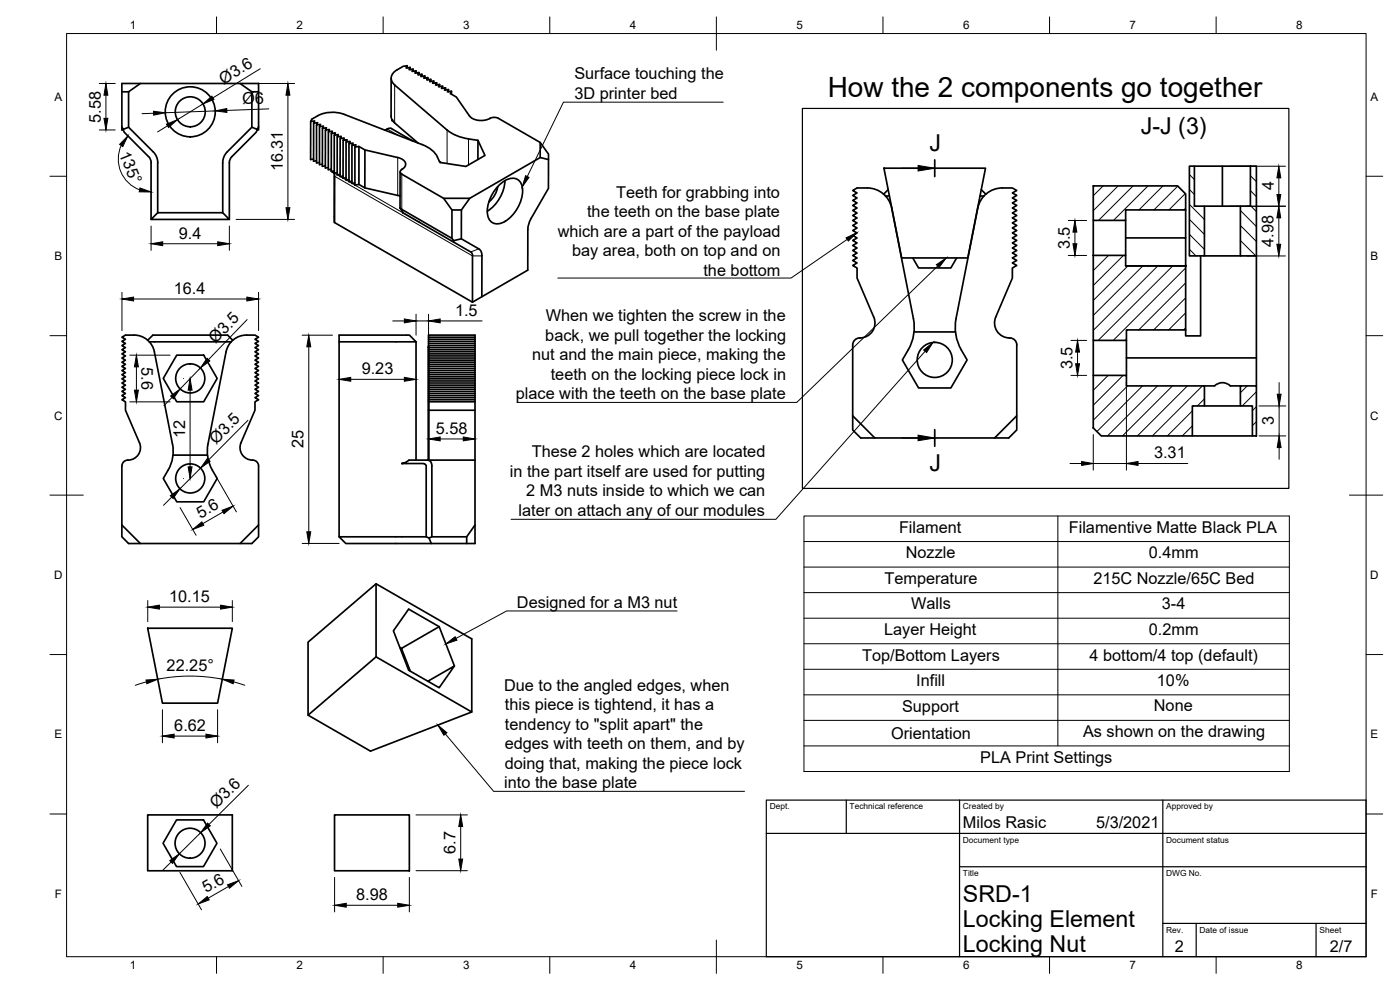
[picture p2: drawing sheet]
<svg xmlns="http://www.w3.org/2000/svg" width="420mm" height="297mm" viewBox="0 0 420 297" stroke-linecap="round" stroke-linejoin="round" font-family="sans-serif">
<!-- layer: Visible -->
<g fill="none" stroke="#000" stroke-width=".51">
<path d="M122.2 19.7v.7M36.6 27.5v10.5l.3 .8 1.7-.6M36.6 38v1h.4M36.9 38.8l.4 .9 7.6 7.6 .5 1.5M38.6 27.5h-2v-2.5h41v2.5h-2M42.1 25l-3.5 2.5v10.7l7.4 7.4 .7 .9 .5 1.1 .1 16.2-2 2h23.5l-2-2h-19.5M72.1 25l3.5 2.5v10.7l-7.4 7.4-1 1.5-.4 1.7v15M77.2 38.8l-.3 .9-7.3 7.3-.6 1-.2 17.8M77.6 27.5v10.5l-.4 .8-1.6-.6M77.6 38v1h-.4M93.2 36.5v11.4l.9-.2M94.1 37v11.4l.9-.2"/>
<path d="M95 37.5v11.4l.9-.2M95.9 38v11.4l.9-.2M96.8 38.5v11.4l.8-.1M97.7 39l-.1 11.4 .9-.1M98.6 39.5l-.1 11.4 .9-.1M116.2 38.7l-.6 .4M116.3 38.7l.6-.2 .6 .1 6.5 3.8M117.4 23.5v11.4a2.76 2.76 0 0 0 1 2M118.4 36.9l7.1 6M123.1 20.2v.7M124 20.7v.7M124.9 21.3v.6"/>
<path d="M125.8 21.8l-.1 .6M126.6 22.3v.6M127.5 22.8v.6M128.4 23.3v.6M129.3 23.8v.7M130.2 24.3v.7M131 24.8v.7M131.9 25.3v.7M132.8 25.9v.6M133.7 26.4v.6M134.2 39a12.8 12.8 0 0 0 6.4 2.7M134.6 26.9v.6"/>
<path d="M135.5 27.4v.9M147 35.5a5.3 5.3 0 0 1-6.1-.7l-4-5.7-1.8-1 .4-.7-1.2 .2 .3-.7-1.2 .2 .3-.7-1.2 .2 .3-.7-1.2 .1 .3-.7-1.2 .2 .3-.7-1.2 .2 .4-.7-1.2 .2 .3-.7-1.2 .2 .3-.7-1.2 .2 .3-.7-1.2 .2 .3-.7-1.2 .2 .4-.7-1.3 .1 .4-.6-1.2 .1 .3-.7-1.2 .2 .3-.7-1.2 .2 .3-.7a5.4 5.4 0 0 0-4.8 3.4 2.55 2.55 0 0 0 1.1 2.4l15.7 13.5M147.1 35.5h-.1M147.1 35.5l1.5-.3 1 .3 12.5 7.2v4.6l-21.1 12.2h-7.9l-12.5-7.2M45.3 48.8v17M99.3 50.8l.1 .3M99.4 40.1v11.3l.9-.1M99.6 51.4l.2 .3M99.9 51.7l.3 .4 .2 .8M100.3 40.6v11.4l.9-.2M100.4 52.7v14M101.2 41.1v11.4l.9-.2"/>
<path d="M102.1 41.6v11.4l.9-.2M103 42.1v11.4l.8-.2M103.9 42.6l-.1 11.4 .9-.1M104.7 43.1v11.4l.9-.1M105.6 43.6v11.4l.9-.1M106.5 44.1v11.4l1.2-.2 1.8 1.1 9.9 2.2M107.7 43.9v11.4M109.5 45v11.4M119.4 58.6l.7 .2M120.1 51.5v10.9M120.6 50.8a.75 .75 0 0 0-.5 .7 .75 .75 0 0 0 .5 .7M120.6 50.8h.1"/>
<path d="M131.3 47.1a8 8 0 0 0-4.6-3.7l-23.5-9.1a10.2 10.2 0 0 0-9.6 1.5l-.4 .7 1.2-.2-.3 .7 1.2-.2-.3 .7 1.2-.2-.3 .7 1.2-.2-.3 .7 1.2-.2-.3 .7 1.2-.2-.3 .7 1.2-.1-.4 .7 1.2-.2-.3 .7 1.2-.2-.3 .7 1.2-.2-.3 .7 1.2-.2-.3 .7 1.2-.2-.3 .7 1.2-.2-.4 .7 1.3-.2-.4 .7 1.2-.2-.3 .7 1.2-.2 1.8 1.1 9.9 2.3a2.27 2.27 0 0 1 2.3 2.4l-1 1.1M131.9 48.4l.4 .4M133.1 59.5l2.5 3.5h2.9M140.6 41.7l2.8 .4 2.1 4.5-5.7 3.3-7.8-1.2-.7-1.6M141 59.5l-2.5 3.5v8.7l5.2 3 .8 1 .1 13.3M143.4 42.1v5.7M149.4 56a7.3 7.3 0 0 1-2.7 4.6M150 55.3a4.9 4.9 0 0 1 5.3-1.5 5.3 5.3 0 0 1 1.1 6.3 10.4 10.4 0 0 1-6.5 7 3.1 3.1 0 0 1-3.7-3.7 11.8 11.8 0 0 1 3.8-8.1zM151.5 54.2a11.7 11.7 0 0 1-5.3 9.2M162.1 47.3l2.5 .6v8.6l-5.2 9.1-.9 2.2-.1 13.3-16.6 9.6M162.1 42.7l2.5 3.5v1.7M265.3 50.5h30.5l-5.4 26.9h-19.8z"/>
<path d="M265.7 58.8h1.2M266.6 56.9l-1.4 1.4M294.1 58.8h1.2M294.5 56.9l1.3 1.4M328.1 55.8h25.3l2.4 2.4v4.8h-18v3.1h-9.7zM357 49.9h1.5v12h3v14.9h-4.5zM358.5 49.9h8.4M375.3 49.9h1.8v26.9h-4.8v-14.9h3zM375.3 49.9h-8.4v12M100.4 65.1v1.6l41.4 24M120.1 62.4l15.5 9.1M120.1 62.4l.9 1.5 15.1 8.7v-.4"/>
<path d="M125.7 66.6h.1M135.6 63v8.5l.5 .7 2.4-.5M136.1 72.6l5.2 3M141.3 75.6l.4 .4 .1 .8v13.9M273.9 77.4l1.8 3h9.7l1.7-3M328.1 76.6h9.7v3.2h18v19.2h-17.7v3.1h-10zM328.1 66.1v10.5M337.8 66.1v10.5M337.8 71.4h18v8.4h-18M355.8 63v8.4M360.3 76.8v24h-4.5v-1.8M361.5 76.8h10.8"/>
<path d="M361.5 61.9h10.8M377.1 76.8v39M274.3 99.6h12.4M44.3 102.1l1.6-1.6h22.4l1.5 1.6M44.8 102.6h24.6M53 106.6h8.1l4.1 6.9-4.1 7.1h-8.1l-4-7.1zM101.8 102.6h23.1l-2-2.1h-21.1v60.6M124.9 102.6v35.5M128.6 104.2v33.9v-37.6h14v62.6h-38.8l-2-2h26.1M128.6 119.9h14M128.6 101.2h14M128.6 102.4h14"/>
<path d="M128.6 101.8h14M128.6 103.7h14M128.6 103h14M128.6 104.9h14M128.6 104.3h14M128.6 106.2h14M128.6 105.5h14M128.6 107.4h14M128.6 106.8h14M128.6 108.7h14M128.6 108.1h14M128.6 109.9h14"/>
<path d="M128.6 109.3h14M128.6 111.2h14M128.6 110.6h14M128.6 112.4h14M128.6 111.8h14M128.6 113.7h14M128.6 113.1h14M128.6 114.9h14M128.6 114.3h14M128.6 116.2h14M128.6 115.6h14M128.6 117.4h14"/>
<path d="M128.6 116.8h14M128.6 118.7h14M128.6 118.1h14M128.6 119.3h14M255.9 103.5v21.3l6.7 6.6h35.9l6.6-6.6v-21.3M255.9 103.5a2.33 2.33 0 0 1 2.8-2.2 4.5 4.5 0 0 0 3.5-6.2l-5-11.7v-3l-1.3-.7 1.3-.8-1.3-.7 1.3-.8-1.3-.7 1.3-.8-1.3-.8 1.3-.7-1.3-.8 1.3-.7-1.3-.8 1.3-.7-1.3-.8 1.3-.7-1.3-.7 1.3-.8-1.3-.7 1.3-.8-1.3-.7 1.3-.8-1.3-.7 1.3-.8-1.3-.8 1.3-.7-1.3-.8 1.3-.7-1.3-.8 1.3-.7-1.3-.8 1.3-.7-1.3-.7 1.3-.8a9.9 9.9 0 0 1 7.5 1.4 7.5 7.5 0 0 1 2.9 4.7l6.5 33.1a13.5 13.5 0 0 1-1.5 9.4l-1.8 3 4.9 8.4h9.7l4.8-8.4-1.7-3a13.6 13.6 0 0 1-1.6-9.4l6.5-33.2a7.5 7.5 0 0 1 7.4-6h3l1.3 .8-1.3 .7 1.3 .7-1.3 .8 1.3 .7-1.3 .8 1.3 .7-1.3 .8 1.3 .7-1.3 .8 1.3 .8-1.3 .7 1.3 .8-1.3 .7 1.3 .8-1.3 .7 1.3 .8-1.3 .7 1.3 .7-1.3 .8 1.3 .7-1.3 .8 1.3 .7-1.3 .8 1.3 .7-1.3 .8 1.3 .8-1.3 .7 1.3 .8-1.3 .7 1.3 .8-1.3 .7v3l-5 11.7a4.6 4.6 0 0 0 4.8 6.4 2.11 2.11 0 0 1 1.6 2M328.1 112.6h10v3.2h23.4v6h-3.7v9h-27.3l-2.4-2.4zM328.1 102.1v10.5M338.1 102.1v10.5M338.1 107.4h39M361.5 115.8h3a3.4 3.4 0 0 1 4.7 0h3.1M372.3 115.8h4.8v15h-1.2v-9h-3.6z"/>
<path d="M36.6 139.8a1.98 1.98 0 0 1 2.4-1.8 3.7 3.7 0 0 0 2.8-5.2l-4.1-9.7v-2.5l-1.1-.7 1.1-.6-1.1-.6 1.1-.6-1.1-.7 1.1-.6-1.1-.6 1.1-.6-1.1-.7 1.1-.6-1.1-.6 1.1-.6-1.1-.7 1.1-.6-1.1-.6 1.1-.6-1.1-.7 1.1-.6-1.1-.6 1.1-.6-1.1-.7 1.1-.6-1.1-.6 1.1-.7-1.1-.6 1.1-.6-1.1-.6 1.1-.7-1.1-.6 1.1-.6-1.1-.6 1.1-.7a7.7 7.7 0 0 1 7.1 2 6.2 6.2 0 0 1 1.5 3.1l5.5 27.6a11.1 11.1 0 0 1-1.3 7.8l-1.5 2.6 4 7h8.1l4.1-7-1.5-2.6a11.4 11.4 0 0 1-1.3-7.8l5.4-27.6a6.3 6.3 0 0 1 6.2-5.1h2.5l1.1 .7-1.1 .6 1.1 .6-1.1 .6 1.1 .7-1.1 .6 1.1 .6-1.1 .6 1.1 .7-1.1 .6 1.1 .6-1.1 .7 1.1 .6-1.1 .6 1.1 .6-1.1 .7 1.1 .6-1.1 .6 1.1 .6-1.1 .7 1.1 .6-1.1 .6 1.1 .6-1.1 .7 1.1 .6-1.1 .6 1.1 .6-1.1 .7 1.1 .6-1.1 .6 1.1 .6-1.1 .7v2.5l-4.2 9.7a3.9 3.9 0 0 0 4 5.3 1.75 1.75 0 0 1 1.3 1.7v17.7l-5.5 5.6h-30l-5.5-5.6v-17.7M51.9 136.6h10.4M120.6 139.1h.1M128.3 138.1l.9 .4 .4 1v21.6M128.6 120.6h14M128.6 123.1h14M142.6 138.1h-19.9l-1.1 .7-1 .3h6.4l.9 .5v21.5l.9 .3M255.9 124.8v4.2l2.4 2.4h4.3M305.1 124.8v4.2l-2.4 2.4h-4.2M357.8 130.8h18.1M361.5 121.8h10.8M36.6 157.5v3.6l2 2h3.5"/>
<path d="M77.6 157.5v3.6l-2 2h-3.5M142.6 157.5l-2.5 3.6v2M112.9 175.2v21.9l-20.4 17.5M140.1 161.1h-10.5l-.8 .3 .6 1.7M44.3 188.5h25.4l-4.4 22.5h-16.6zM112.9 197.1l28.7 16.5-30.4 11.8-18.7-10.8v-21.9l20.4-17.5 28.7 16.5v21.9M120 194.3l.5 .2M131.8 188l-9.2-5.2-4.5 6.5 4.5 11.8 9.2 5.2 4.6-6.5-8 4.6M136.4 199.8l-4.6-11.8-11.3 6.5 2.6 6.8M44.3 244.5h25.4v16.8h-25.4zM53 246h8.1l4 7-4 7h-8.1l-4.1-7zM100.4 244.5h22.5v16.8h-22.5z"/>
<circle cx="57.1" cy="33.5" r="4.5"/>
<circle cx="57.1" cy="33.5" r="7.5"/>
<circle cx="57.1" cy="113.5" r="4.4"/>
<circle cx="280.5" cy="108" r="5.3"/>
<circle cx="57.1" cy="143.5" r="4.4"/>
<circle cx="57" cy="253" r="4.5"/>
</g>
<g fill="#000" stroke="#000" stroke-width=".3">
<circle cx="117.7" cy="36.1" r=".24"/>
<circle cx="355.8" cy="79.8" r=".24"/>
<circle cx="128.6" cy="104.2" r=".24"/>
</g>
<!-- layer: Visible Narrow -->
<path d="M115.6 39.1l.6-.4 3.3 1.9M118.4 25.5v11.4M134.2 39v10.1M99.8 51.7l25.9 14.9M100.4 52.9l41.4 23.9h2.8M119.4 47.3v11.3M120.6 52.3v10.5l.5 1.1M140.6 41.7v7.8M143.7 74.7l-2.4 .9" fill="none" stroke="#000" stroke-width=".3"/>
<!-- layer: Border -->
<g fill="none" stroke="#000" stroke-width=".3">
<path d="M20 10.1h390v276.9h-390zM65 5.1v5M115 5.1v5M165 5.1v5M215 5.1v10M265 5.1v5M315 5.1v5M365 5.1v5M15 52.9h5M410 52.9h5M15 100.7h5M410 100.7h5"/>
<path d="M15 148.6h10M405 148.6h10M15 196.4h5M410 196.4h5M15 244.2h5M410 244.2h5M65 287v5M115 287v5M165 287v5M215 282.1v9.9M265 287v5M315 287v5"/>
<path d="M365 287v5"/>
</g>
<!-- layer: TitleBlock -->
<path d="M230 240.1h180v46.9h-180zM230 250h180M254 240.1v9.9M288 240.1v46.9M349 240.1v46.9M288 260.1h122M349 277.1h61M359 277.1v9.9M395 277.1v9.9" fill="none" stroke="#000" stroke-width=".36"/>
<!-- layer: Hatching -->
<g fill="none" stroke="#000" stroke-width=".3">
<path d="M331 55.8l-2.9 2.9M335.5 55.8l-7.4 7.4M340 55.8l-10.3 10.4M344.5 55.8l-10.3 10.4M349 55.8l-7.2 7.2M353.5 55.8l-7.2 7.2M355.7 58.1l-4.9 4.9M357 52.4l1.4 1.5M357 56.8l1.4 1.5M375.2 52.7l1.8 1.8M375.2 57.2l1.8 1.8M376.9 49.9l.1 .1"/>
<path d="M328.1 76.7h.1M332.7 76.7l-4.6 4.5M337.1 76.7l-9 9M338.5 79.8l-10.4 10.4M343 79.8l-14.9 14.8M347.5 79.8l-19.4 19.3M351.9 79.8l-22.3 22.3M355.8 62.4l-.5 .6M357 61.3l4.4 4.5M357 65.8l4.4 4.5M357 70.3l4.4 4.5M357 74.8l1.9 2"/>
<path d="M372.2 63.1l4.8 4.9M372.2 67.6l4.8 4.8M372.2 72.1l4.7 4.7M372.2 76.6l.2 .2M375.2 61.7l1.8 1.8M355.8 80.4l-21.7 21.7M355.8 84.9l-14.1 14.1M355.8 89.4l-9.6 9.6M355.8 93.9l-5.1 5.1M355.8 98.4l-.6 .6M332.6 112.6l-4.5 4.5M337.1 112.6l-9 9"/>
<path d="M338.4 115.8l-10.3 10.3M342.9 115.8l-13.7 13.7M347.4 115.8l-15 15M351.9 115.8l-15 15M356.4 115.8l-15 15M360.8 115.8l-15 15M361.4 119.7l-2.1 2.1M374.3 115.8l-2.1 2.1M377 117.6l-4.2 4.2M357.8 123.3l-7.5 7.5M357.8 127.8l-3 3M377 122.1l-1.2 1.1"/>
<path d="M377 126.5l-1.2 1.2"/>
</g>
<!-- layer: Annotations -->
<path d="M280.5 48v5M280.5 128.9v5" fill="none" stroke="#000" stroke-width=".51"/>
<path d="M217 30.7h-47.9l-10.9 22.3M270.5 50.5h5M254.3 71.8l-16.9 11.6h-70M281.4 79.8l-42.3 40.9h-83.9M277.6 105.4l-44.7 50.4h-79.5M270.5 131.4h5M203.2 183.3h-51.2l-15.1 8.2M133.7 220.2l14.4 17.2h75.4" fill="none" stroke="#000" stroke-width=".3"/>
<path d="M157.7 52.7l1.1 .5-2.1 2.9zM275.5 49.6l5 .9-5 .8zM253.9 71.4l3.2-1.5-2.5 2.4zM281 79.4l3-2-2.2 2.8zM277.2 105l2.8-2.2-1.9 3zM275.5 130.6l5 .8-5 .8zM133.8 193.2l2.8-2.2 .5 1.1zM131.4 217.6l2.7 2.2-.9 .8z" fill="#000" stroke="#000" stroke-width=".3"/>
<!-- layer: Sketch3 -->
<path d="M240.8 32.5h146v114h-146z" fill="none" stroke="#000" stroke-width=".36"/>
<!-- layer: BOM -->
<path d="M241.3 154.8h145.6v76.7h-145.6zM317.5 154.8v69M241.3 177.8h145.6M241.3 170.1h145.6M241.3 162.5h145.6M241.3 193.2h145.6M241.3 185.5h145.6M241.3 216.1h145.6M241.3 208.5h145.6M241.3 200.8h145.6M241.3 223.8h145.6" fill="none" stroke="#000" stroke-width=".3"/>
<!-- layer: Dimensions -->
<g fill="none" stroke="#000" stroke-width=".3">
<path d="M29.8 39h4.8M29.8 25h4.8M31.8 28.6v6.9M46.1 34l-3.5 .1M50.3 37.7l-3 1.9M60.9 31.2l-7.6 4.7M64.6 33.3l-15 .5M74.1 25h14.3M78.1 20.6l-14.2 8.8M80.7 32.7l-12.6 .4M86.4 28.6v33.7M36.4 43.6a9.9 9.9 0 0 0 5.5 13.4"/>
<path d="M368.9 49.9h16.9M383.8 53.4v5M45.3 67.8v7.3M48.8 73.1h16.5M68.8 67.8v7.3M70.8 65.8h17.6M320.6 66.2h5.5M320.6 76.7h5.5M322.6 69.6v3.5M368.9 61.9h16.9M374.2 76.8h11.6M383.8 65.4v7.9"/>
<path d="M36.6 87.7v11.5M40.1 89.7h34M74.2 95.9l-11.6 12M77.6 87.7v11.5M117.9 96.3h3.4M124.9 94.3v6.3M124.9 96.3h3.7M128.6 94.3v9.9M132.1 96.3h12.6M38.9 106.6h12.2M40.9 110.1v7M51.6 119.2l-2.4 2.5"/>
<path d="M55.1 113.6h.1M57 117.1v23M60.1 110.4l-6.1 6.3M90.7 100.6h9.1M92.7 104.1v55.5M105.3 113.8h16M321.4 102.1h4.7M321.4 112.6h4.7M323.4 105.6v3.5M338.1 114.6v26.5M383.9 114.8v3.5M38.9 120.6h12.2"/>
<path d="M74.4 126.1l-11.8 11.9M132.1 131.7h6.9M321.1 139.1h3.5M328.1 130.4v10.7M328.1 139.1h10M341.5 139.1h15M377.8 121.8h8.1M377.8 130.8h8.1M383.9 121.8v9M383.9 134.3v3.5M51.5 149.1l-2.4 2.5M54 152.3l4.8 8.3"/>
<path d="M55.1 143.6h.1M60.2 140.5l-6.2 6.2M64.7 142.8l6.3 10.8M66.9 153.6l-6 3.5M90.7 163.1h11.1M44.3 180.2v6.3M47.8 182.2h18.4M69.7 180.2v6.3M43.9 204.6l-3.3 1M47.4 203.8a50.2 50.2 0 0 1 19.3 0M48.7 212.9v9.9M65.3 212.9v9.9"/>
<path d="M70.1 204.6l3.4 1M52.3 220.9h9.5M74.5 235.6l-11.8 11.8M51.4 258.6l-2.5 2.5M60.2 249.8l-6.4 6.4M66.1 254.7l6.5 11.3M124.8 244.5h15.5M138.3 248v9.8M54 261.7l6.5 11.3M68.6 266l-6.1 3.5M100.4 263.3v10.3M103.9 271.6h15.5"/>
<path d="M122.9 263.3v10.3M124.8 261.2h15.5"/>
</g>
<g fill="#000" stroke="#000" stroke-width=".3">
<path d="M31.2 35.5h1.2l-.6 3.5zM31.8 25l.6 3.6h-1.2zM46.1 33.4l3.5 .4-3.5 .8zM50 37.3l3.3-1.4-2.7 2.4zM60.9 31.2l2.7-2.3 .6 1zM64.6 33.3l3.5-.7v1.1zM86.4 25l.6 3.6h-1.2zM38.4 40.8l-1.5 3.2-1-.7zM42 56.4l3.3 1.2h-3.5zM383.8 49.9l.6 3.5h-1.2zM383.2 58.4h1.2l-.6 3.5zM45.3 73.1l3.5-.6v1.2z"/>
<path d="M65.3 72.5l3.5 .6-3.5 .6zM85.8 62.3h1.2l-.6 3.5zM322.6 66.2l.6 3.4h-1.2zM322 73.1h1.2l-.6 3.6zM383.8 61.9l.6 3.5h-1.2zM383.2 73.3h1.2l-.6 3.5zM36.6 89.7l3.5-.6v1.2zM74.1 89.1l3.5 .6-3.5 .6zM121.3 95.7l3.6 .6-3.6 .6zM128.6 96.3l3.5-.6v1.2zM40.9 106.6l.6 3.5h-1.2zM40.3 117.1h1.2l-.6 3.5z"/>
<path d="M51.2 118.8l2.8-2.1-2 2.9zM57 113.6l.6 3.5h-1.1zM62.1 107.5l.9 .8-2.9 2.1zM92.7 100.6l.6 3.5h-1.2zM101.8 113.8l3.5-.6v1.2zM121.3 113.2l3.6 .6-3.6 .6zM323.4 102.1l.6 3.5h-1.2zM322.8 109.1h1.2l-.6 3.5zM383.3 118.3h1.2l-.6 3.5zM62.2 137.6l.9 .8-2.9 2.1zM128.6 131.7l3.5-.6v1.2zM139 131.1l3.5 .6-3.5 .6z"/>
<path d="M324.6 138.5l3.5 .6-3.5 .5zM338.1 139.1l3.4-.6v1.1zM383.9 130.8l.6 3.5h-1.2zM51.1 148.7l2.9-2-2.1 2.9zM56.5 140.1h1.1l-.6 3.5zM57.8 158.9l2.8-2.3 .6 1zM66.6 153.1l3.4-1.2-2.8 2.2zM92.1 159.6h1.2l-.6 3.5zM44.3 182.2l3.5-.6v1.2zM66.2 181.6l3.5 .6-3.5 .6zM43.8 204l3.5-.2-3.2 1.4zM66.7 203.8l3.6 .2-.3 1.2z"/>
<path d="M48.7 220.9l3.6-.6v1.1zM61.8 220.3l3.5 .6-3.5 .5zM50.9 258.2l2.9-2-2 2.8zM62.3 247l.8 .8-2.9 2zM138.3 244.5l.6 3.5h-1.2zM137.7 257.8h1.2l-.6 3.4zM59.5 271.2l2.7-2.2 .6 1zM68.3 265.5l3.3-1.3-2.7 2.3zM100.4 271.6l3.5-.6v1.2zM119.4 271l3.5 .6-3.5 .6z"/>
</g>
<text font-size="8.4" x="248.4" y="29">How the 2 components go together</text>
<g font-size="7">
<text x="342.4" y="40.1">J-J (3)</text>
<text x="279" y="45.4">J</text>
<text x="279" y="141.4">J</text>
<text x="289" y="270.6">SRD-1</text>
<text x="289" y="278.1">Locking Element</text>
<text x="289" y="285.5">Locking Nut</text>
</g>
<g font-size="4.9">
<text x="172.4" y="23.8">Surface touching the</text>
<text x="67.1" y="25.4" transform="rotate(-32 67.1 25.4)">Ø3.6</text>
<text x="172.4" y="29.7">3D printer bed</text>
<text x="72.8" y="31.3" transform="rotate(-2 72.8 31.3)">Ø6</text>
<text x="30.2" y="36.8" transform="rotate(-90 30.2 36.8)">5.58</text>
<text x="35.7" y="46.2" transform="rotate(68 35.7 46.2)">135°</text>
<text x="84.8" y="51.4" transform="rotate(-90 84.8 51.4)">16.31</text>
<text x="184.9" y="59.3">Teeth for grabbing into</text>
<text x="382.3" y="57.1" transform="rotate(-90 382.3 57.1)">4</text>
<text x="176.2" y="65.2">the teeth on the base plate</text>
<text x="53.7" y="71.6">9.4</text>
<text x="167.4" y="71.1">which are a part of the payload</text>
<text x="171.7" y="76.9">bay area, both on top and on</text>
<text x="321" y="74.8" transform="rotate(-90 321 74.8)">3.5</text>
<text x="382.2" y="74" transform="rotate(-90 382.2 74)">4.98</text>
<text x="211.1" y="82.7">the bottom</text>
<text x="52.2" y="88.2">16.4</text>
<text x="136.6" y="94.7">1.5</text>
<text x="163.8" y="96.4">When we tighten the screw in the</text>
<text x="64.7" y="103.3" transform="rotate(-46 64.7 103.3)">Ø3.5</text>
<text x="163.7" y="102.3">back, we pull together the locking</text>
<text x="42.5" y="110.2" transform="rotate(90 42.5 110.2)">5.6</text>
<text x="108.6" y="112.3">9.23</text>
<text x="159.7" y="108.1">nut and the main piece, making the</text>
<text x="165.3" y="113.9">teeth on the locking piece lock in</text>
<text x="321.8" y="110.8" transform="rotate(-90 321.8 110.8)">3.5</text>
<text x="154.8" y="119.8">place with the teeth on the base plate</text>
<text x="55.5" y="131.4" transform="rotate(-90 55.5 131.4)">12</text>
<text x="130.8" y="130.1">5.58</text>
<text x="382.3" y="127.6" transform="rotate(-90 382.3 127.6)">3</text>
<text x="64.9" y="133.4" transform="rotate(-45 64.9 133.4)">Ø3.5</text>
<text x="91.1" y="134.5" transform="rotate(-90 91.1 134.5)">25</text>
<text x="159.6" y="137.2">These 2 holes which are located</text>
<text x="346.4" y="137.5">3.31</text>
<text x="153" y="143.1">in the part itself are used for putting</text>
<text x="157.9" y="148.9">2 M3 nuts inside to which we can</text>
<text x="60.2" y="155.7" transform="rotate(-30 60.2 155.7)">5.6</text>
<text x="155.6" y="154.8">later on attach any of our modules</text>
<text x="269.8" y="159.8">Filament</text>
<text x="320.8" y="159.8">Filamentive Matte Black PLA</text>
<text x="271.8" y="167.5">Nozzle</text>
<text x="344.8" y="167.5">0.4mm</text>
<text x="265.4" y="175.1">Temperature</text>
<text x="328.1" y="175.2">215C Nozzle/65C Bed</text>
<text x="50.7" y="180.6">10.15</text>
<text x="155.2" y="182.3">Designed for a M3 nut</text>
<text x="273.5" y="182.8">Walls</text>
<text x="348.7" y="182.8">3-4</text>
<text x="265.3" y="190.5">Layer Height</text>
<text x="344.8" y="190.5">0.2mm</text>
<text x="50" y="201.3">22.25°</text>
<text x="258.8" y="198.2">Top/Bottom Layers</text>
<text x="327" y="198.2">4 bottom/4 top (default)</text>
<text x="151.3" y="207.3">Due to the angled edges, when</text>
<text x="275" y="205.9">Infill</text>
<text x="347.2" y="205.9">10%</text>
<text x="151.6" y="213.1">this piece is tightend, it has a</text>
<text x="270.7" y="213.5">Support</text>
<text x="346.3" y="213.5">None</text>
<text x="52.3" y="219.3">6.62</text>
<text x="151.6" y="219">tendency to &quot;split apart&quot; the</text>
<text x="267.5" y="221.7">Orientation</text>
<text x="325.1" y="221.2">As shown on the drawing</text>
<text x="151.5" y="224.8">edges with teeth on them, and by</text>
<text x="151.5" y="230.6">doing that, making the piece lock</text>
<text x="294.2" y="228.9">PLA Print Settings</text>
<text x="151.3" y="236.5">into the base plate</text>
<text x="65" y="242.8" transform="rotate(-45 65 242.8)">Ø3.6</text>
<text x="289" y="248.5">Milos Rasic</text>
<text x="329" y="248.5">5/3/2021</text>
<text x="136.7" y="256.3" transform="rotate(-90 136.7 256.3)">6.7</text>
<text x="61.8" y="268.1" transform="rotate(-30 61.8 268.1)">5.6</text>
<text x="106.9" y="270.1">8.98</text>
<text x="352.6" y="285.7">2</text>
<text x="399.1" y="285.7">2/7</text>
</g>
<g font-size="3.5">
<text x="39" y="8.8">1</text>
<text x="89" y="8.8">2</text>
<text x="139" y="8.8">3</text>
<text x="189" y="8.8">4</text>
<text x="239" y="8.8">5</text>
<text x="289" y="8.8">6</text>
<text x="339" y="8.8">7</text>
<text x="389" y="8.8">8</text>
<text x="16.3" y="30.2">A</text>
<text x="411.3" y="30.2">A</text>
<text x="16.3" y="78">B</text>
<text x="411.3" y="78">B</text>
<text x="16.2" y="125.9">C</text>
<text x="411.2" y="125.9">C</text>
<text x="16.2" y="173.7">D</text>
<text x="411.2" y="173.7">D</text>
<text x="16.3" y="221.6">E</text>
<text x="411.3" y="221.6">E</text>
<text x="16.4" y="269.4">F</text>
<text x="411.4" y="269.4">F</text>
<text x="39" y="290.8">1</text>
<text x="89" y="290.8">2</text>
<text x="139" y="290.8">3</text>
<text x="189" y="290.8">4</text>
<text x="239" y="290.8">5</text>
<text x="289" y="290.8">6</text>
<text x="339" y="290.8">7</text>
<text x="389" y="290.8">8</text>
</g>
<g font-size="2.5">
<text x="231" y="242.9">Dept.</text>
<text x="255" y="242.9">Technical reference</text>
<text x="289" y="242.9">Created by</text>
<text x="350" y="242.9">Approved by</text>
<text x="289" y="252.8">Document type</text>
<text x="350" y="252.8">Document status</text>
<text x="289" y="262.9">Title</text>
<text x="350" y="262.9">DWG No.</text>
<text x="350" y="279.9">Rev.</text>
<text x="360" y="279.9">Date of issue</text>
<text x="396" y="279.9">Sheet</text>
</g>
</svg>
